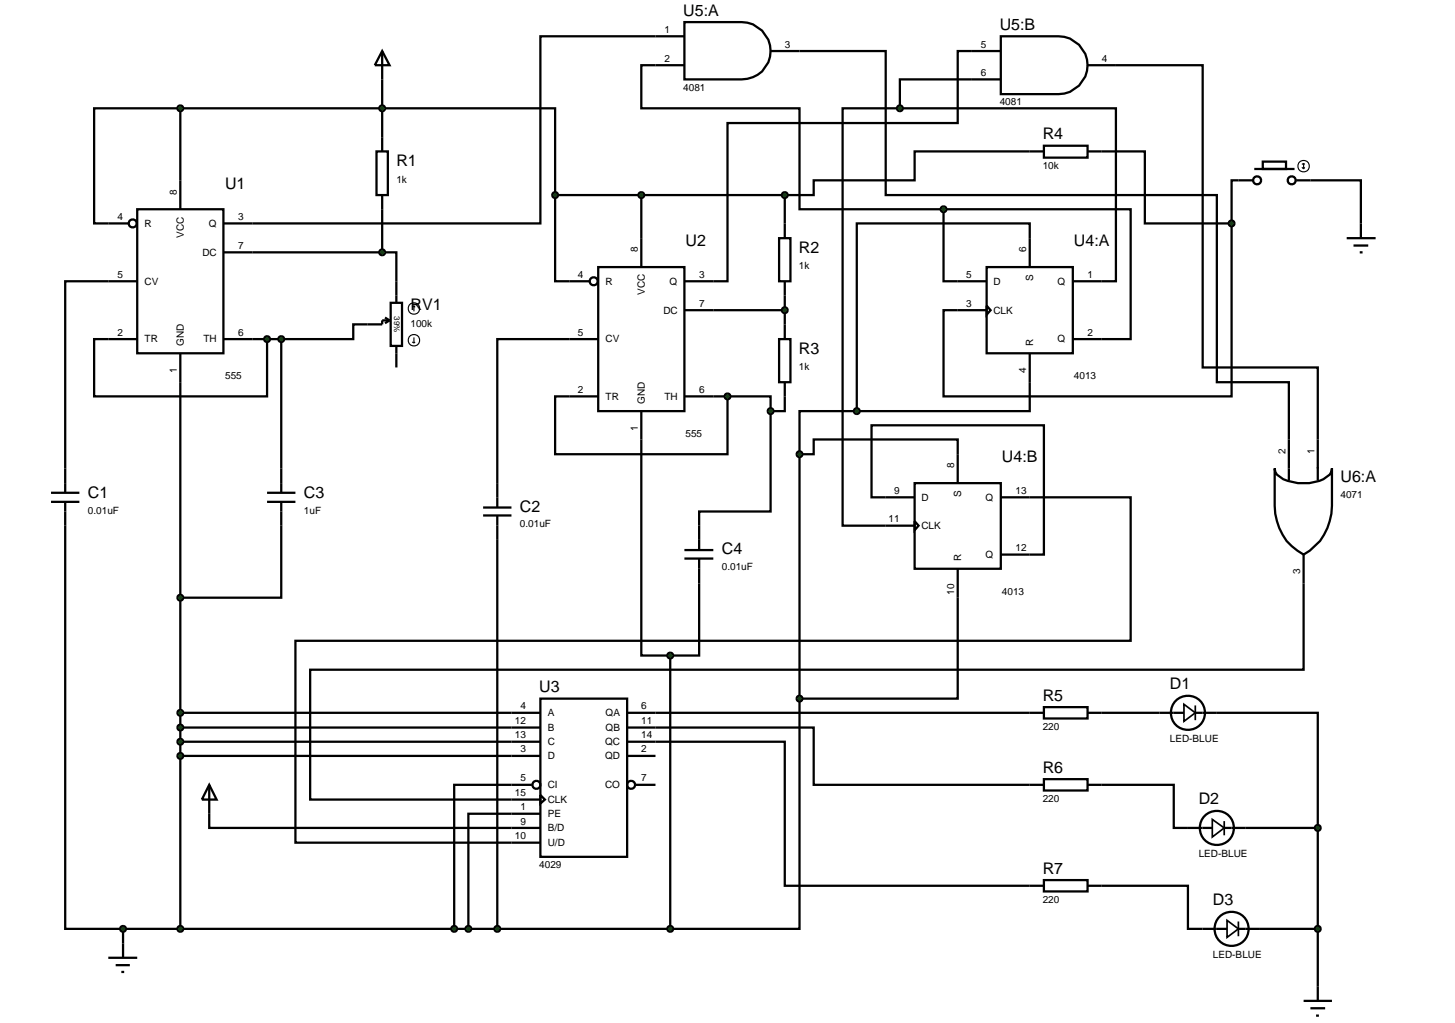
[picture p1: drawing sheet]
<svg xmlns="http://www.w3.org/2000/svg" width="257mm" height="180mm" viewBox="0 0 257 180" stroke-linecap="round" stroke-linejoin="round" font-family="sans-serif">
<g fill="none" stroke="#000" stroke-width=".4">
<path d="M31.8 19.1h-15.2v20.3h6.1M31.8 19.1h66.1v15.3M31.8 19.1v17.8M67.4 9l1.3 2.5h-2.6zM67.4 9v17.7M120.7 6.4h-25.4v33h-55.9M120.7 11.5h-7.6v7.6h27.9v17.8h25.4M120.7 3.9h10.1a5.1 5.1 0 0 1 5.1 5 5.1 5.1 0 0 1-5.1 5.1h-10.1zM135.9 9h20.3v25.4h58.4v33h12.7v10.1M158.7 19.1h38.1v30.5h-7.6M158.7 19.1h-10.1v73.6h7.6M171.4 9h-2.5v12.7h-40.6v27.9h-7.6"/>
<path d="M171.4 14h-12.7v5.1M196.8 11.5h15.3v53.3h20.3v12.7M24.2 36.9h15.2v25.4h-15.2zM66.4 26.7h2v7.7h-2zM67.4 34.4v10.1M97.9 34.4v15.2h6.1M97.9 34.4h40.5M113.1 34.4v12.7M138.4 34.4v5M166.4 36.9v12.7h7.6M166.4 36.9h33v22.9h-10.2M181.6 26.7h-20.3v5.1h-17.8v2.6h-5.1"/>
<path d="M194.3 26.7h7.6v12.7h15.3M217.2 39.4v30.5h-50.8v-15.2h7.6M218.4 31.8h-1.2v7.6M231.1 31.8h8.9v7.6M24.2 49.6h-12.7v33M24.2 59.8h-7.6v10.1h30.5v-10.1M39.4 44.5h28M39.4 59.8h10.2M49.6 59.8v22.8M67.4 44.5h2.5v8.9M67.9 56l.8 .5M68.7 56.5h-1.3v.7h-5.1v2.6h-12.7"/>
<path d="M68.7 56.5l-.8 .5M68.9 53.4h2v7.6h-2zM105.5 47.1h15.2v25.4h-15.2zM105.5 59.8h-17.8v25.4M120.7 54.7h17.7M138.4 52.1v5.1M174 47.1h15.2v15.2h-15.2zM174 53.9l.7 .8-.7 .8zM181.6 47.1v-7.7h-30.5v33.1M31.8 62.3v101.5M69.9 61v3.8M105.5 69.9h-7.6v10.2h30.4v-10.2"/>
<path d="M113.1 72.5v43.1h5.1M120.7 69.9h7.6M128.3 69.9h7.6v2.6M135.9 72.5v17.7h-12.6v2.5M138.4 69.9v2.6h-2.5M151.1 72.5h-10.1v7.6M181.6 62.3v10.2h-30.5M11.5 92.7v71.1h10.2M49.6 92.7v12.7h-17.8M87.7 95.2v68.6M141 80.1h2.5v-2.6h25.4v2.6M141 80.1v43.1"/>
<path d="M156.2 87.7h-2.5v-12.7h30.4v22.8h-2.5M181.6 87.7h17.8v25.3h-147.3v35.6h43.2M118.2 115.6v48.2M123.3 102.9v12.7h-5.1M168.9 105.4v17.8h-27.9M229.9 102.9v15.2h-175.2v22.9h40.6M31.8 125.7h63.5M31.8 128.3h63.5M31.8 130.8h63.5M31.8 133.3h63.5M93.8 138.4h-13.7v25.4M95.3 123.2h15.3v27.9h-15.3z"/>
<path d="M110.6 128.3h32.9v10.1h38.1M110.6 130.8h27.8v25.4h43.2M110.6 125.7h71M110.6 133.3h5M112.1 138.4h3.5M141 123.2v40.6h-22.8M194.3 138.4h12.7v7.6h2.5M194.3 125.7h10.2M214.6 125.7h17.8v20.3M36.9 143.5v2.5h58.4M95.3 143.5h-12.7v20.3M95.3 140.2l.8 .8-.8 .7z"/>
<path d="M194.3 156.2h15.2v7.6h2.6M219.7 146h12.7M232.4 146v28M19.1 168.9h5.1M20.4 170.2h2.5M21.4 171.4h.5M21.7 163.8h96.5M21.7 163.8v5.1M222.2 163.8h10.2"/>
<circle cx="23.4" cy="39.4" r=".7"/>
<circle cx="104.7" cy="49.6" r=".7"/>
<circle cx="94.6" cy="138.4" r=".7"/>
<circle cx="111.3" cy="138.4" r=".7"/>
</g>
<g fill="none" stroke="#000" stroke-width=".2">
<path d="M73 53.9v1M73 59.5v1M73 53.9l.2 .3M73 53.9l-.3 .3M72.7 60.3l.3 .2M73.2 60.3l-.2 .2"/>
<circle cx="73" cy="54.4" r="1.01"/>
<circle cx="73" cy="60" r="1.01"/>
</g>
<path d="M31.4 163.5l.4-.2-.5 .5zM31.8 163.3l.4 .2 .1 .3zM32.3 163.8l-.1 .3-.4 .2zM31.3 163.8l.5 .5-.3-.1z" fill="#004000" stroke="#000" stroke-width=".4"/>
<path d="M31.3 163.8l.5-.5 .5 .5-.5 .5z" fill="#004000"/>
<path d="M138.4 39.4v2.6M137.4 42h2v7.6h-2zM137.4 59.8h2v7.6h-2zM138.4 49.6v2.5M138.4 57.2v2.6M138.4 67.4v2.5" fill="none" stroke="#000" stroke-width=".4"/>
<g fill="#004000" stroke="#000" stroke-width=".4">
<path d="M138.1 54.3l.3-.1-.5 .5zM138.4 54.2l.4 .2 .1 .3zM138.9 54.7l-.1 .3-.4 .2zM137.9 54.7l.5 .5-.4-.2z"/>
<path d="M138.1 34l.3-.1-.5 .5zM138.4 33.9l.4 .2 .1 .3zM138.9 34.4l-.1 .3-.4 .2zM137.9 34.4l.5 .5-.4-.2z"/>
<path d="M67.1 18.7l.3-.1-.5 .5zM67.4 18.6l.3 .1 .2 .4zM67.4 19.6l.5-.5-.2 .4zM66.9 19.1l.5 .5-.4-.2z"/>
</g>
<g fill="#004000">
<path d="M138.4 54.2l.5 .5-.5 .5-.5-.5z"/>
<path d="M138.4 33.9l.5 .5-.5 .5-.5-.5z"/>
<path d="M67.4 18.6l.5 .5-.5 .5-.5-.5z"/>
</g>
<path d="M9 86.9h5M9 88.5h5M11.5 82.6v4.3M11.5 88.5v4.2" fill="none" stroke="#000" stroke-width=".4"/>
<path d="M21.3 163.5l.4-.2-.5 .5zM21.7 163.3l.4 .2 .1 .3zM22.2 163.8l-.1 .3-.4 .2zM21.2 163.8l.5 .5-.3-.1z" fill="#004000" stroke="#000" stroke-width=".4"/>
<path d="M21.2 163.8l.5-.5 .5 .5-.5 .5z" fill="#004000"/>
<path d="M85.2 89.5h5M85.2 90.9h5M87.7 85.2v4.3M87.7 90.9v4.3" fill="none" stroke="#000" stroke-width=".4"/>
<path d="M87.3 163.5l.4-.2-.5 .5zM87.7 163.3l.4 .2 .1 .3zM87.7 164.3l.5-.5-.2 .4zM87.2 163.8l.5 .5-.3-.1z" fill="#004000" stroke="#000" stroke-width=".4"/>
<path d="M87.2 163.8l.5-.5 .5 .5-.5 .5z" fill="#004000"/>
<path d="M156.2 87.7h5.1M156.2 92.7h5.1M161.3 85.2h15.2v15.1h-15.2zM161.3 91.9l.7 .8-.7 .8zM168.9 80.1v5.1M176.5 87.7h5.1M176.5 97.8h5.1M168.9 100.3v5.1" fill="none" stroke="#000" stroke-width=".4"/>
<path d="M150.8 72.1l.3-.1-.5 .5zM151.1 72l.4 .2 .1 .3zM151.6 72.5l-.1 .3-.4 .2zM150.6 72.5l.5 .5-.4-.2z" fill="#004000" stroke="#000" stroke-width=".4"/>
<path d="M151.1 72l.5 .5-.5 .5-.5-.5z" fill="#004000"/>
<g fill="none" stroke="#000" stroke-width=".4">
<path d="M171.4 9h5.1M171.4 14h5.1M176.5 6.4h10.2a5.1 5.1 0 0 1 5.1 5.1 5.1 5.1 0 0 1-5.1 5.1h-10.2zM191.8 11.5h5M181.6 26.7h2.5M184.1 25.7h7.7v2.1h-7.7zM191.8 26.7h2.5M218.4 31.8h2.6M221.2 29.8h7.1M222.7 28.5h4.1v1.3h-4.1zM228.6 31.8h2.5"/>
<circle cx="221.7" cy="31.8" r=".7"/>
<circle cx="227.8" cy="31.8" r=".7"/>
</g>
<g fill="none" stroke="#000" stroke-width=".2">
<path d="M229.6 29.5l.3 .3M229.9 28.8v1M229.9 28.8l-.3 .2M229.9 28.8l.2 .2M230.1 29.5l-.2 .3"/>
<circle cx="229.9" cy="29.3" r="1.01"/>
</g>
<g fill="#004000" stroke="#000" stroke-width=".4">
<path d="M140.7 79.7l.3-.1-.5 .5zM141 79.6l.4 .2 .1 .3zM141.5 80.1l-.1 .3-.4 .2zM140.5 80.1l.5 .5-.4-.2z"/>
<path d="M140.7 122.8l.3-.1-.5 .5zM141 122.7l.3 .1 .2 .4zM141.5 123.2l-.1 .3-.4 .2zM140.5 123.2l.5 .5-.4-.2z"/>
</g>
<g fill="#004000">
<path d="M140.5 80.1l.5-.5 .5 .5-.5 .5z"/>
<path d="M141 122.7l.5 .5-.5 .5-.5-.5z"/>
</g>
<g fill="none" stroke="#000" stroke-width=".4">
<path d="M227.3 77.5v7.2M232.4 77.5v7.2M120.7 98.5h5.1M120.7 97h5.1M123.3 92.7v4.3M123.3 98.5v4.4M224.8 82.6l.1 .6a4.8 4.8 0 0 0 4 2 6.8 6.8 0 0 0 5.6-1.5l.3-.5 .1-.6v6.6a9.9 9.9 0 0 1-5 8.6 9.6 9.6 0 0 1-5.1-8.6zM229.9 97.8v5.1M36.9 138.4l1.3 2.6h-2.6zM36.9 138.4v5.1M204.5 125.7h4.3M210.8 125.7h3.8"/>
<path d="M209.5 146h4.3M215.9 146h3.8M212.1 163.8h4.3M218.4 163.8h3.8M229.9 176.5h5M231.1 177.8h2.6M232.1 179.1h.5M232.4 174v2.5"/>
<circle cx="209.5" cy="125.7" r="3"/>
<circle cx="214.6" cy="146" r="3"/>
<circle cx="217.2" cy="163.8" r="3"/>
</g>
<path d="M208.8 124.2l2 1.5-2 1.5zM210.8 124.4v2.6M213.8 144.5l2.1 1.5-2.1 1.6zM215.9 144.8v2.5M216.4 162.3l2 1.5-2 1.5zM218.4 162.5v2.6" fill="none" stroke="#000" stroke-width=".3"/>
<g fill="#004000" stroke="#000" stroke-width=".4">
<path d="M166.1 36.5l.3-.1-.5 .5zM166.4 36.4l.3 .1 .2 .4zM166.9 36.9l-.1 .3-.4 .2zM165.9 36.9l.5 .5-.4-.2z"/>
<path d="M216.8 39.1l.4-.2-.5 .5zM217.2 38.9l.4 .2 .1 .3zM217.7 39.4l-.1 .3-.4 .2zM216.7 39.4l.5 .5-.4-.2z"/>
</g>
<g fill="#004000">
<path d="M166.4 36.4l.5 .5-.5 .5-.5-.5z"/>
<path d="M216.7 39.4l.5-.5 .5 .5-.5 .5z"/>
</g>
<path d="M240 39.4v2.6M237.5 42h5.1M238.7 43.3h2.6M239.8 44.5h.5" fill="none" stroke="#000" stroke-width=".4"/>
<g fill="#004000" stroke="#000" stroke-width=".4">
<path d="M31.4 18.8l.4-.2-.5 .5zM31.8 18.6l.4 .2 .1 .3zM31.8 19.6l.5-.5-.1 .3zM31.3 19.1l.5 .5-.3-.1z"/>
<path d="M67.1 44.1l.3-.1-.5 .5zM67.4 44l.3 .1 .2 .4zM67.4 45l.5-.5-.2 .4zM66.9 44.5l.5 .5-.4-.2z"/>
<path d="M46.7 59.5l.4-.2-.5 .5zM47.1 59.3l.4 .2 .1 .3zM47.1 60.3l.5-.5-.1 .3zM46.6 59.8l.5 .5-.3-.1z"/>
<path d="M158.4 18.7l.3-.1-.5 .5zM158.7 18.6l.3 .1 .2 .4zM158.7 19.6l.5-.5-.2 .4zM158.2 19.1l.5 .5-.4-.2z"/>
<path d="M128 69.5l.3-.1-.5 .5zM128.3 69.4l.4 .2 .1 .3zM128.3 70.4l.5-.5-.1 .3zM127.8 69.9l.5 .5-.3-.1z"/>
<path d="M135.6 72.1l.3-.1-.5 .5zM135.9 72l.3 .1 .2 .4zM135.9 73l.5-.5-.2 .4zM135.4 72.5l.5 .5-.4-.2z"/>
<path d="M112.8 34l.3-.1-.5 .5zM113.1 33.9l.3 .1 .2 .4zM113.1 34.9l.5-.5-.2 .4zM112.6 34.4l.5 .5-.3-.1z"/>
<path d="M97.5 34.1l.4-.2-.5 .5zM97.9 33.9l.4 .2 .1 .3zM98.4 34.4l-.1 .3-.4 .2zM97.4 34.4l.5 .5-.3-.1z"/>
<path d="M117.9 115.2l.3-.1-.5 .5zM118.2 115.1l.3 .1 .2 .4zM118.7 115.6l-.2 .4-.3 .1zM117.7 115.6l.5 .5-.3-.1z"/>
<path d="M117.8 163.5l.4-.2-.5 .5zM118.2 163.3l.3 .1 .2 .4zM118.7 163.8l-.2 .4-.3 .1zM117.7 163.8l.5 .5-.3-.1z"/>
<path d="M232 145.7l.4-.2-.5 .5zM232.4 145.5l.3 .1 .2 .4zM232.9 146l-.1 .3-.4 .2zM231.9 146l.5 .5-.4-.2z"/>
<path d="M232 163.5l.4-.2-.5 .5zM232.4 163.3l.4 .2 .1 .3zM232.4 164.3l.5-.5-.2 .4zM231.9 163.8l.5 .5-.3-.1z"/>
</g>
<g fill="#004000">
<path d="M31.8 18.6l.5 .5-.5 .5-.5-.5z"/>
<path d="M67.4 44l.5 .5-.5 .5-.5-.5z"/>
<path d="M46.6 59.8l.5-.5 .5 .5-.5 .5z"/>
<path d="M158.7 18.6l.5 .5-.5 .5-.5-.5z"/>
<path d="M128.3 69.4l.5 .5-.5 .5-.5-.5z"/>
<path d="M135.9 72l.5 .5-.5 .5-.5-.5z"/>
<path d="M113.1 33.9l.5 .5-.5 .5-.5-.5z"/>
<path d="M97.4 34.4l.5-.5 .5 .5-.5 .5z"/>
<path d="M118.2 115.1l.5 .5-.5 .5-.5-.5z"/>
<path d="M118.2 163.3l.5 .5-.5 .5-.5-.5z"/>
<path d="M231.9 146l.5-.5 .5 .5-.5 .5z"/>
<path d="M231.9 163.8l.5-.5 .5 .5-.5 .5z"/>
</g>
<path d="M47.1 86.9h5M47.1 88.5h5M49.6 82.6v4.3M49.6 88.5v4.2" fill="none" stroke="#000" stroke-width=".4"/>
<path d="M31.4 105.1l.4-.2-.5 .5zM31.8 104.9l.4 .2 .1 .3zM32.3 105.4l-.1 .3-.4 .2zM31.3 105.4l.5 .5-.3-.1z" fill="#004000" stroke="#000" stroke-width=".4"/>
<path d="M31.3 105.4l.5-.5 .5 .5-.5 .5z" fill="#004000"/>
<path d="M181.6 125.7h2.5M181.6 138.4h2.5M184.1 124.7h7.7v2h-7.7zM184.1 137.4h7.7v2h-7.7zM191.8 125.7h2.5M191.8 138.4h2.5M181.6 156.2h2.5M184.1 155.2h7.7v2h-7.7zM191.8 156.2h2.5" fill="none" stroke="#000" stroke-width=".4"/>
<g fill="#004000" stroke="#000" stroke-width=".4">
<path d="M49.3 59.4l.3-.1-.5 .5zM49.6 59.3l.4 .2 .1 .3zM49.6 60.3l.5-.5-.2 .4zM49.1 59.8l.5 .5-.4-.2z"/>
<path d="M31.4 125.4l.4-.2-.5 .5zM31.8 125.2l.4 .2 .1 .3zM31.8 126.2l.5-.5-.2 .4zM31.3 125.7l.5 .5-.3-.1z"/>
<path d="M31.4 128l.4-.2-.5 .5zM31.8 127.8l.4 .2 .1 .3zM31.8 128.8l.5-.5-.2 .4zM31.3 128.3l.5 .5-.3-.1z"/>
<path d="M31.4 130.5l.4-.2-.5 .5zM31.8 130.3l.4 .2 .1 .3zM32.3 130.8l-.1 .3-.4 .2zM31.3 130.8l.5 .5-.3-.1z"/>
<path d="M31.4 133l.4-.2-.5 .5zM31.8 132.8l.4 .2 .1 .3zM32.3 133.3l-.1 .3-.4 .2zM31.3 133.3l.5 .5-.3-.1z"/>
<path d="M82.2 163.5l.4-.2-.5 .5zM82.6 163.3l.4 .2 .1 .3zM82.6 164.3l.5-.5-.2 .4zM82.1 163.8l.5 .5-.3-.1z"/>
<path d="M79.7 163.5l.4-.2-.5 .5zM80.1 163.3l.3 .1 .2 .4zM80.1 164.3l.5-.5-.2 .4zM79.6 163.8l.5 .5-.4-.2z"/>
</g>
<g fill="#004000">
<path d="M49.6 59.3l.5 .5-.5 .5-.5-.5z"/>
<path d="M31.3 125.7l.5-.5 .5 .5-.5 .5z"/>
<path d="M31.3 128.3l.5-.5 .5 .5-.5 .5z"/>
<path d="M31.3 130.8l.5-.5 .5 .5-.5 .5z"/>
<path d="M31.3 133.3l.5-.5 .5 .5-.5 .5z"/>
<path d="M82.1 163.8l.5-.5 .5 .5-.5 .5z"/>
<path d="M80.1 163.3l.5 .5-.5 .5-.5-.5z"/>
</g>
<g font-size="2.8">
<text x="120.5" y="2.8">U5:A</text>
<text x="176.3" y="5.3">U5:B</text>
<text x="69.9" y="29.3">R1</text>
<text x="183.9" y="24.6">R4</text>
<text x="39.7" y="33.3">U1</text>
<text x="120.9" y="43.4">U2</text>
<text x="140.9" y="44.6">R2</text>
<text x="189.4" y="43.4">U4:A</text>
<text x="72.4" y="54.7">RV1</text>
<text x="140.9" y="62.4">R3</text>
<text x="176.7" y="81.5">U4:B</text>
<text x="15.5" y="87.8">C1</text>
<text x="53.6" y="87.8">C3</text>
<text x="236.4" y="85">U6:A</text>
<text x="91.7" y="90.3">C2</text>
<text x="127.3" y="97.8">C4</text>
<text x="95.1" y="122.1">U3</text>
<text x="183.9" y="123.6">R5</text>
<text x="206.3" y="121.6">D1</text>
<text x="183.9" y="136.3">R6</text>
<text x="211.4" y="141.9">D2</text>
<text x="183.9" y="154.1">R7</text>
<text x="213.9" y="159.7">D3</text>
</g>
<g font-size="1.8">
<text x="117.2" y="5.8">1</text>
<text x="117.2" y="10.9">2</text>
<text x="138.4" y="8.4">3</text>
<text x="173" y="8.4">5</text>
<text x="194.3" y="10.9">4</text>
<text x="120.5" y="16.1">4081</text>
<text x="173" y="13.4">6</text>
<text x="176.3" y="18.6">4081</text>
<text x="183.9" y="29.8">10k</text>
<text x="31.2" y="34.4" transform="rotate(-90 31.2 34.4)">8</text>
<text x="69.9" y="32.2">1k</text>
<text x="20.7" y="38.8">4</text>
<text x="25.5" y="40">R</text>
<text x="32.4" y="41.9" transform="rotate(-90 32.4 41.9)">VCC</text>
<text x="36.8" y="40">Q</text>
<text x="42" y="38.8">3</text>
<text x="35.7" y="45.1">DC</text>
<text x="42" y="43.9">7</text>
<text x="112.5" y="44.5" transform="rotate(-90 112.5 44.5)">8</text>
<text x="140.9" y="47.4">1k</text>
<text x="181" y="44.5" transform="rotate(-90 181 44.5)">6</text>
<text x="20.7" y="49">5</text>
<text x="25.5" y="50.2">CV</text>
<text x="101.9" y="49">4</text>
<text x="106.8" y="50.2">R</text>
<text x="113.7" y="52" transform="rotate(-90 113.7 52)">VCC</text>
<text x="118.1" y="50.2">Q</text>
<text x="123.3" y="49">3</text>
<text x="170.4" y="49">5</text>
<text x="175.2" y="50.2">D</text>
<text x="182.2" y="49.5" transform="rotate(-90 182.2 49.5)">S</text>
<text x="186.5" y="50.2">Q</text>
<text x="191.8" y="49">1</text>
<text x="20.7" y="59.2">2</text>
<text x="42" y="59.2">6</text>
<text x="72.4" y="57.6">100k</text>
<text x="101.9" y="59.2">5</text>
<text x="117" y="55.3">DC</text>
<text x="123.3" y="54.1">7</text>
<text x="170.4" y="54.1">3</text>
<text x="175.2" y="55.3">CLK</text>
<text x="191.8" y="59.2">2</text>
<text x="25.5" y="60.4">TR</text>
<text x="31.2" y="65.8" transform="rotate(-90 31.2 65.8)">1</text>
<text x="32.4" y="61" transform="rotate(-90 32.4 61)">GND</text>
<text x="35.9" y="60.4">TH</text>
<text x="106.8" y="60.4">CV</text>
<text x="140.9" y="65.2">1k</text>
<text x="181" y="65.8" transform="rotate(-90 181 65.8)">4</text>
<text x="182.2" y="61" transform="rotate(-90 182.2 61)">R</text>
<text x="186.5" y="60.4">Q</text>
<text x="39.7" y="66.9">555</text>
<text x="101.9" y="69.3">2</text>
<text x="106.8" y="70.5">TR</text>
<text x="113.7" y="71.2" transform="rotate(-90 113.7 71.2)">GND</text>
<text x="117.2" y="70.5">TH</text>
<text x="123.3" y="69.3">6</text>
<text x="189.4" y="66.9">4013</text>
<text x="112.5" y="76" transform="rotate(-90 112.5 76)">1</text>
<text x="120.9" y="77">555</text>
<text x="168.3" y="82.6" transform="rotate(-90 168.3 82.6)">8</text>
<text x="226.7" y="80.1" transform="rotate(-90 226.7 80.1)">2</text>
<text x="231.8" y="80.1" transform="rotate(-90 231.8 80.1)">1</text>
<text x="157.7" y="87.1">9</text>
<text x="162.5" y="88.3">D</text>
<text x="169.5" y="87.6" transform="rotate(-90 169.5 87.6)">S</text>
<text x="173.8" y="88.3">Q</text>
<text x="179.1" y="87.1">13</text>
<text x="236.4" y="87.8">4071</text>
<text x="15.5" y="90.6">0.01uF</text>
<text x="53.6" y="90.6">1uF</text>
<text x="91.7" y="93">0.01uF</text>
<text x="156.7" y="92.1">11</text>
<text x="162.5" y="93.3">CLK</text>
<text x="127.3" y="100.6">0.01uF</text>
<text x="169.5" y="99" transform="rotate(-90 169.5 99)">R</text>
<text x="173.8" y="98.4">Q</text>
<text x="179.1" y="97.2">12</text>
<text x="229.3" y="101.3" transform="rotate(-90 229.3 101.3)">3</text>
<text x="168.3" y="104.9" transform="rotate(-90 168.3 104.9)">10</text>
<text x="176.7" y="104.9">4013</text>
<text x="91.8" y="125.1">4</text>
<text x="113.1" y="125.1">6</text>
<text x="90.8" y="127.7">12</text>
<text x="90.8" y="130.2">13</text>
<text x="96.6" y="126.3">A</text>
<text x="96.6" y="128.9">B</text>
<text x="96.6" y="131.4">C</text>
<text x="106.7" y="131.4">QC</text>
<text x="106.8" y="126.3">QA</text>
<text x="106.8" y="128.9">QB</text>
<text x="113.1" y="127.7">11</text>
<text x="113.1" y="130.2">14</text>
<text x="183.9" y="128.7">220</text>
<text x="206.3" y="130.8">LED-BLUE</text>
<text x="91.8" y="132.7">3</text>
<text x="91.8" y="137.8">5</text>
<text x="96.6" y="133.9">D</text>
<text x="106.7" y="133.9">QD</text>
<text x="113.1" y="132.7">2</text>
<text x="113.1" y="137.8">7</text>
<text x="90.8" y="140.4">15</text>
<text x="91.8" y="142.9">1</text>
<text x="96.6" y="139">CI</text>
<text x="96.6" y="141.6">CLK</text>
<text x="106.7" y="139">CO</text>
<text x="183.9" y="141.4">220</text>
<text x="90.8" y="148">10</text>
<text x="91.8" y="145.4">9</text>
<text x="96.6" y="144.1">PE</text>
<text x="96.6" y="146.6">B/D</text>
<text x="96.6" y="149.2">U/D</text>
<text x="95.1" y="153.1">4029</text>
<text x="211.4" y="151.1">LED-BLUE</text>
<text x="183.9" y="159.2">220</text>
<text x="213.9" y="168.9">LED-BLUE</text>
</g>
<text font-size="1.4" x="69.5" y="55.8" transform="rotate(90 69.5 55.8)">39%</text>
</svg>
